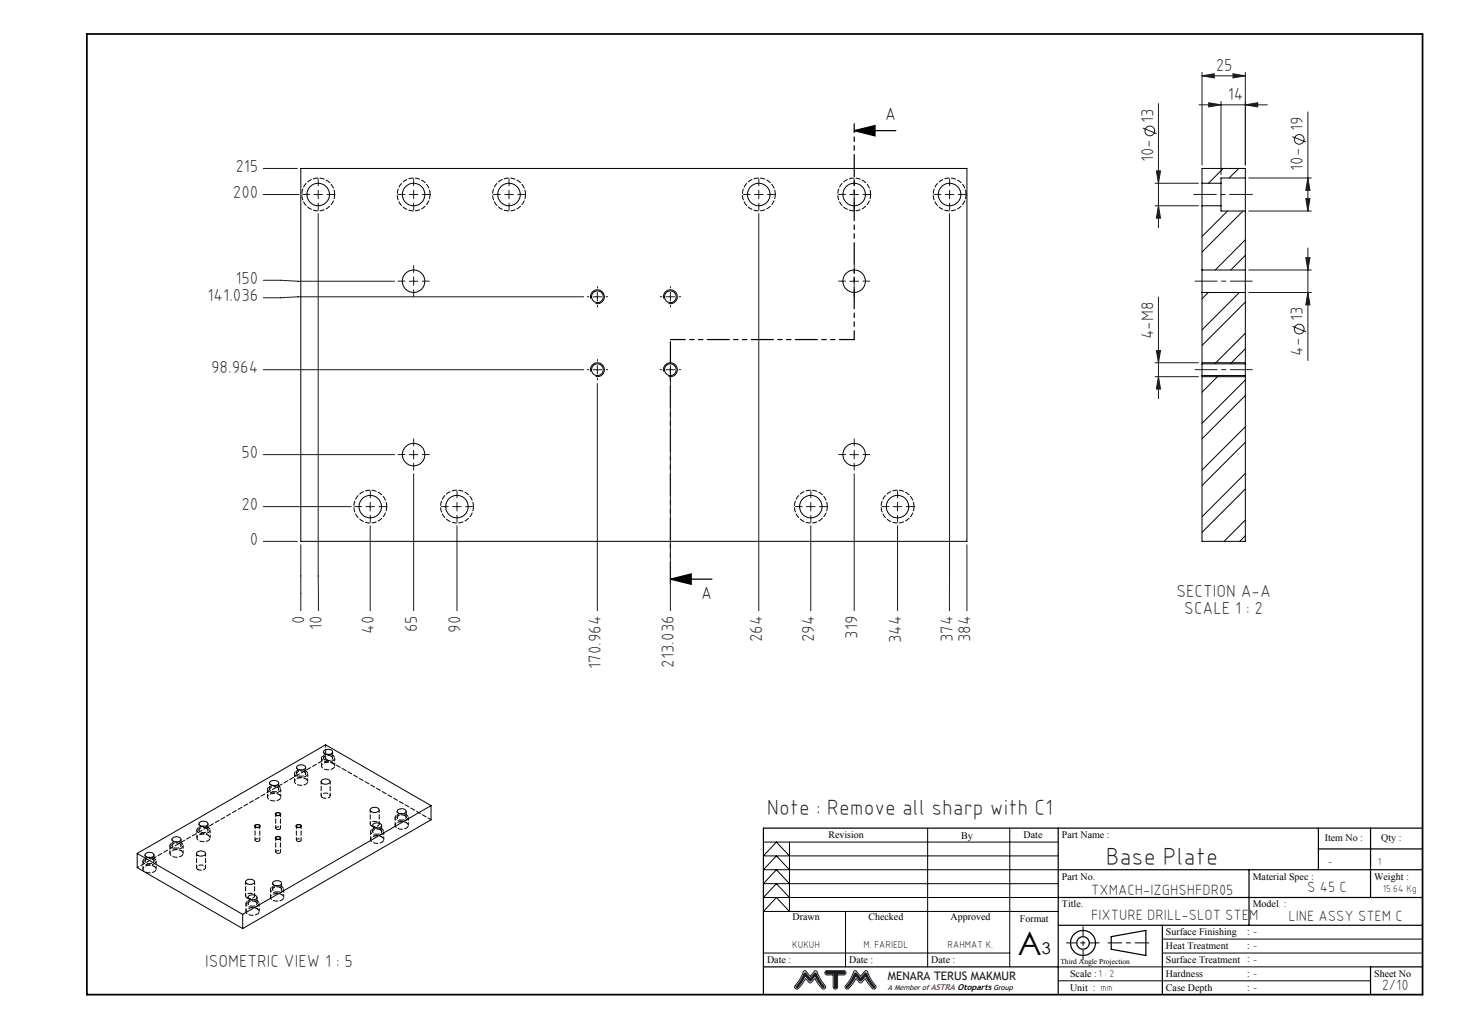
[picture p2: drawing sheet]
<svg xmlns="http://www.w3.org/2000/svg" width="420mm" height="297mm" viewBox="0 0 420 297" stroke-linecap="round" stroke-linejoin="round" font-family="sans-serif">
<g fill="none" stroke="#000" stroke-width=".35">
<path d="M305 238.8v48M380 238.8v12M395.1 238.8v20M410.1 238.8h-190v48M305 250.8h105.1M305 258.8h105.1M360 250.8v16M380 244.8h30.1M220.1 278.8h84.9M305 266.8h105.1M320.3 270.1l10-1.8v7.2l-10-1.8zM335.1 266.8v20"/>
<path d="M410.1 278.8h-15v8"/>
<circle cx="312.2" cy="271.9" r="1.8"/>
<circle cx="312.2" cy="271.9" r="3.6"/>
</g>
<path d="M231.6 280.1l.6-.2 1.4 1.6 1.3-1.6 .5 .1a15.2 15.2 0 0 0 2.6 4.5l-.1 .4-.4 .3a1.07 1.07 0 0 1-1.1-.8l-1.5-2.1-1.1 1.1h-.4l-1.2-1.2a7.6 7.6 0 0 1-2.5 3l-.5-.3-.1-.5 1.7-2.5zM231.9 280.6h.3l1.3 1.5 1.3-1.5h.4l.9 1.9 1.5 1.9-.2 .4a8.9 8.9 0 0 1-2.4-3.3l-1.4 1.4-1.3-1.3-.2-.1a6.6 6.6 0 0 1-2.5 3.3l-.1-.3 1.5-2zM238 280l5.2-.1a.62 .62 0 0 1 .6 .6 .62 .62 0 0 1-.6 .6h-1.8v3.5a.64 .64 0 0 1-.6 .6 .64 .64 0 0 1-.6-.6v-3.5h-2l-.4-.5zM238.3 280.3h5l.2 .3-.3 .1h-2.2v4l-.2 .1-.2-.1v-4h-2.2l-.2-.2zM244.1 284.7v.1M246.2 280l.5-.1 1.4 1.6 1.3-1.6 .5 .1a15.2 15.2 0 0 0 2.7 4.5l-.2 .4-.3 .3a1.07 1.07 0 0 1-1.2-.8l-1.5-2.2-1.2 1.2h-.4l-1-1.2a7.6 7.6 0 0 1-2.6 3l-.5-.3v-.6l1.4-1.9zM246.3 280.7l.5-.1 1.3 1.5 1.3-1.5h.4l.8 1.9 1.5 1.9-.1 .4a8.9 8.9 0 0 1-2.5-3.3l-1.4 1.4-1.5-1.4a6.6 6.6 0 0 1-2.4 3.3l-.1-.4 1.4-1.9z" fill="none" stroke="#191924" stroke-width=".29"/>
<path d="M307.4 271.9h9.4" fill="none" stroke="#000" stroke-width=".29" stroke-dasharray="15.2 1.3 1.3 1.3" stroke-dashoffset="12.5"/>
<path d="M312.2 276.8v-9.6" fill="none" stroke="#000" stroke-width=".29" stroke-dasharray="15.2 1.3 1.3 1.3" stroke-dashoffset="12.4"/>
<path d="M319.4 271.9h11.8" fill="none" stroke="#000" stroke-width=".29" stroke-dasharray="15.2 1.3 1.3 1.3" stroke-dashoffset="11.3"/>
<path d="M25 9.8h385.1v277h-385.1z" fill="none" stroke="#000" stroke-width=".5"/>
<g fill="none" stroke="#000" stroke-width=".29">
<path d="M267.4 238.8v40M291.1 238.8v40M220.1 242.8h84.9M227.6 250.8l-3.8-4-3.7 4h84.9M227.6 242.8v20l-3.8-4-3.7 4h84.9M227.6 258.8l-3.8-4-3.7 4h84.9M227.6 254.8l-3.8-4-3.7 4h84.9M227.6 246.8l-3.8-4-3.7 4h84.9M220.1 274.8h71M243.7 262.8v16M305 278.8h90.1M335.1 274.8h75"/>
<path d="M335.1 270.8h75M305 282.8h90.1"/>
</g>
<path d="M238.2 280.4l.1 .3h2.3v4l.2 .1 .2-.1v-4h2.3l.2-.1-.2-.3zM246.3 280.6l-1 2.2-1.3 1.7 .2 .3h.2l1-1.2 1.2-2.1h.2l1.2 1.4 1.6-1.4 1.9 2.9 .3 .4 .3-.1-1.4-2.1-.9-2h-.4l-1.3 1.5-1.4-1.5zM231.9 280.6h.4l1.2 1.5 1.4-1.5h.3l1 2 1.4 2.1-.3 .1-.4-.4-1.9-2.9h-.2l-1.2 1.4-.3-.1-1-1.2-.2-.1-1 1.8-1.2 1.5h-.3l-.1-.4 1.3-1.6z" fill-rule="evenodd" fill="#191924"/>
<g fill="none" stroke="#191924" stroke-width=".29">
<path d="M329.5 36.9l3.9 1.7M333.9 29.8v35.9M345.6 30.2h19.7M346.5 21.9l3.5-.6v1.2zM346.5 20.9v26.7M346.5 21.9h12.5M348.4 29.6l3.6 .6-3.6 .6zM352 29.2v21.1M355.4 21.3l3.6 .6-3.6 .6zM359 30.2l3.5-.6v1.2zM359 20.9v26.7M372.5 39.4l4 1.6"/>
<path d="M377 32.3v28.6M75.9 56.1h10.3M75.9 48.6h9.8M90.5 56.1h2.5M91.7 54.9v2.4M118 56.1h2.5M119.2 54.9v2.4M145.5 56.1h2.5M146.7 54.9v2.4M217.5 56.1h2.5M218.7 54.9v2.4M245 56.1h2.5"/>
<path d="M246.2 54.9v2.4M272.5 56.1h2.5M273.7 54.9v2.4M333 52.8h12.5M333 59.3h12.5M333.3 49.3h1.2l-.6 3.5zM333.9 59.3l.6 3.6h-1.2zM360 51.3h18M376.4 57.3h1.2l-.6 3.6zM377 51.3l.6 3.6h-1.2zM91.7 61.6l.1 114.5M119.2 79.8v2.5"/>
<path d="M218.7 61.6v114.5M246.2 79.8v2.5M273.7 61.6v114.5M360 60.9h18M360 77.9h18M376.4 74.3h1.2l-.6 3.6zM377 71.5v32.5M75.9 80.8l10 .3h27.8M118 81.1h2.5M168.2 85.6h-82.3l-10 .3M171 85.6h2.5M172.2 84.3v2.5"/>
<path d="M192 85.6h2.5M193.3 84.3v2.5M245 81.1h2.5M333.9 85.7v29.3M360 84.3h18M372.5 94.1l4 1.6M377 84.3l.6 3.6h-1.2zM75.9 106.6h92.3M171 106.6h2.5M172.2 105.4v2.4M172.2 110.6v65.5M192 106.6h2.5"/>
<path d="M193.3 105.4v70.7M333 108.6h12.5M333 104.6h12.5M333.3 101.1h1.2l-.6 3.5zM333.9 108.6l.6 3.6h-1.2zM75.9 131.1h37.8M118 131.1h2.5M119.2 129.9v2.4M119.2 136.6v39.5M245 131.1h2.5M246.2 129.9v2.4M246.2 136.6v39.5"/>
<path d="M75.9 146.1h25.3M75.9 156.1h9.8M86.7 157.1v19M105.5 146.1h2.5M106.7 144.8v2.6M106.7 151.6v24.5M130.5 146.1h2.5M131.7 144.8v2.6M131.7 151.6v24.5M232.5 146.1h2.5M233.7 144.8v2.6M233.7 151.6v24.5"/>
<path d="M257.5 146.1h2.5M258.7 144.8v2.6M258.7 151.6v24.5M278.7 157.1v19"/>
<circle cx="331.4" cy="37.7" r="1.41"/>
<circle cx="374.5" cy="40.2" r="1.4"/>
<circle cx="374.5" cy="94.9" r="1.4"/>
</g>
<path d="M170.3 86.1a2 2 0 0 1 1.8-2.5 2 2 0 0 1 2.1 2.2 2 2 0 0 1-2.5 1.7M191.3 86.1a2 2 0 0 1 1.8-2.5 2 2 0 0 1 2.1 2.2 2 2 0 0 1-2.5 1.7M170.3 107.1a2 2 0 0 1 1.7-2.5 2 2 0 0 1 2.2 2.2 2 2 0 0 1-2.5 1.7M191.3 107.1a2 2 0 0 1 1.8-2.5 2 2 0 0 1 2.1 2.2 2 2 0 0 1-2.5 1.7M346.5 108.6h12.5M346.5 104.6h12.5M73.6 237.9a.89 .89 0 0 1 1.4 .4 .84 .84 0 0 1-.9 .4 .84 .84 0 0 1-.7-.6zM79.4 234.6a.92 .92 0 0 1 1.5 .2 .85 .85 0 0 1-.8 .4 .85 .85 0 0 1-.7-.6zM85.4 237.9a.93 .93 0 0 1 1.5 .4 .86 .86 0 0 1-.9 .4 .86 .86 0 0 1-.7-.6zM79.4 241.5a.92 .92 0 0 1 1.5 .2 .88 .88 0 0 1-.8 .4 .88 .88 0 0 1-.7-.6z" fill="none" stroke="#000" stroke-width=".29"/>
<path d="M246.2 37.7h12M246.2 37.7l6-1.5v3zM193.3 167h11.9M193.3 167l5.9-1.5v3z" fill="none" stroke="#000" stroke-width=".35"/>
<g fill="none" stroke="#191924" stroke-width=".29" stroke-dasharray="15.2 1.3 1.3 1.3">
<path d="M89.2 56.1h-2M91.7 53.6v-2M91.7 58.6v2M94.2 56.1h2M116.7 56.1h-2M119.2 53.6v-2M119.2 58.6v2M121.7 56.1h2M144.2 56.1h-2M146.7 53.6v-2M146.7 58.6v2M149.2 56.1h2"/>
<path d="M216.2 56.1h-2M218.7 53.6v-2M218.7 58.6v2M221.2 56.1h2M243.7 56.1h-2M246.2 53.6v-2M246.2 58.6v2M248.7 56.1h2M271.2 56.1h-2M273.7 53.6v-2M273.7 58.6v2M276.2 56.1h2"/>
<path d="M119.2 78.6v-2M246.2 78.6v-2M116.7 81.1h-2M119.2 83.6v2M121.7 81.1h2M169.7 85.6h-.4M172.2 83.1v-.5M172.2 88.1v.4M174.7 85.6h.5M190.8 85.6h-.5M193.3 83.1v-.5M193.3 88.1v.4"/>
<path d="M195.8 85.6h.4M243.7 81.1h-2M246.2 83.6v2M248.7 81.1h2M169.7 106.6h-.4M172.2 104.1v-.5M172.2 109.1v.4M174.7 106.6h.5M190.8 106.6h-.5M193.3 104.1v-.5M193.3 109.1v.4M195.8 106.6h.4"/>
<path d="M116.7 131.1h-2M119.2 128.6v-2M119.2 133.6v2M121.7 131.1h2M243.7 131.1h-2M246.2 128.6v-2M246.2 133.6v2M248.7 131.1h2M104.2 146.1h-2M106.7 143.6v-2M106.7 148.6v2M109.2 146.1h2"/>
<path d="M129.2 146.1h-2M131.7 143.6v-2M131.7 148.6v2M134.2 146.1h2M231.2 146.1h-2M233.7 143.6v-2M233.7 148.6v2M236.2 146.1h2M256.2 146.1h-2M258.7 143.6v-2M258.7 148.6v2M261.2 146.1h2"/>
</g>
<path d="M246.2 35.7v62.2" fill="none" stroke="#000" stroke-width=".35" stroke-dasharray="6.3 1.3 1.3 1.3 1.3 1.3" stroke-dashoffset="3.8"/>
<path d="M246.2 97.9h-52.9" fill="none" stroke="#000" stroke-width=".35" stroke-dasharray="6.3 1.3 1.3 1.3 1.3 1.3" stroke-dashoffset="2.1"/>
<path d="M193.3 97.9v71.1" fill="none" stroke="#000" stroke-width=".35" stroke-dasharray="6.3 1.3 1.3 1.3 1.3 1.3" stroke-dashoffset="-.6"/>
<path d="M344.1 56.1h16.9" fill="none" stroke="#191924" stroke-width=".29" stroke-dasharray="15.2 1.3 1.3 1.3" stroke-dashoffset="8.7"/>
<path d="M344.5 81.1h16.5M344.5 106.6h16.5" fill="none" stroke="#191924" stroke-width=".29" stroke-dasharray="15.2 1.3 1.3 1.3" stroke-dashoffset="8.9"/>
<path d="M246.2 37.7l6-1.5v3zM193.3 167l5.9-1.5v3z" fill="#000"/>
<g fill="#191924">
<path d="M346.5 21.9l3.5-.6v1.2zM355.4 21.3l3.6 .6-3.6 .6z"/>
<path d="M348.4 29.6l3.6 .6-3.6 .6zM359 30.2l3.5-.6v1.2z"/>
<path d="M333.9 108.6l.6 3.6h-1.2zM333.3 101.1h1.2l-.6 3.5z"/>
<path d="M377 51.3l.6 3.6h-1.2zM376.4 57.3h1.2l-.6 3.6zM333.3 49.3h1.2l-.6 3.5zM333.9 59.3l.6 3.6h-1.2zM376.4 74.3h1.2l-.6 3.6zM377 84.3l.6 3.6h-1.2z"/>
</g>
<g fill="none" stroke="#000" stroke-width=".29">
<path d="M86.7 48.6h192v107.5h-192zM346.5 52.8v6.5M346.5 59.3v18.6M346.5 59.3h5.5M346.5 52.8h5.5M352 52.8v6.5M352 59.3v1.6h7M352.6 48.6l-4.2 4.2M357.1 48.6l-2.8 2.7M359 51.3v9.6M359 51.3v-2.7h-12.5v4.2M359 51.3h-7v1.5"/>
<path d="M346.5 77.9v6.4M346.5 77.9h12.5M353.8 60.9l-7.3 7.3M358.3 60.9l-11.8 11.8M359 77.9v6.4M359 60.9v17M359 69.1l-8.7 8.8M359 73.6l-4.2 4.3M346.5 84.3v20.6M346.5 84.3h12.5M348.3 84.3l-1.8 1.8M357.3 84.3l-10.8 10.8"/>
<path d="M359 84.3v20.6M359 96.1l-8.8 8.8M359 87.1l-12.5 12.5M346.5 104.9v3.4M346.5 108.3v47.8h12.5v-47.8M346.5 108.3h12.5M346.5 104.9h12.5M346.8 108.3l-.3 .3M351.3 108.3l-4.8 4.8M359 104.9v3.4M359 100.6l-4.4 4.3M359 109.6l-12.5 12.5"/>
<path d="M359 114l-12.5 12.5M359 123l-12.5 12.5M359 136.5l-12.5 12.5M359 127.5l-12.5 12.5M359 150l-6.2 6.1M359 141l-12.5 12.5M359 154.5l-1.6 1.6M93.5 216.4a1.63 1.63 0 0 1 2.3 .4 1.44 1.44 0 0 1-1.3 .8 1.44 1.44 0 0 1-1.2-.9zM57.6 237.1a1.63 1.63 0 0 1 2.3 .5 1.42 1.42 0 0 1-1.3 .7 1.42 1.42 0 0 1-1.2-.9zM73.6 238a.69 .69 0 0 1 .7-.2 .69 .69 0 0 1 .5 .5 .64 .64 0 0 1-.7 .3 .64 .64 0 0 1-.5-.6zM77.9 225.4a1.6 1.6 0 0 1 2.4 .4 1.48 1.48 0 0 1-2.6-.1zM79.6 234.6a.73 .73 0 0 1 1.2 .3 .66 .66 0 0 1-.8 .3 .66 .66 0 0 1-.4-.6z"/>
<path d="M85.5 238a.69 .69 0 0 1 .7-.2 .69 .69 0 0 1 .5 .5 .64 .64 0 0 1-.7 .3 .64 .64 0 0 1-.5-.6zM85.6 221a1.55 1.55 0 0 1 2.5 .3 1.57 1.57 0 0 1-2.6 .1zM92.8 224.9a1.63 1.63 0 0 1 2.3 .5 1.44 1.44 0 0 1-1.3 .7 1.44 1.44 0 0 1-1.2-.8zM106.8 233.3a1.55 1.55 0 0 1 2.5 .3 1.53 1.53 0 0 1-2.6 0zM107.5 237.7a1.61 1.61 0 0 1 2.5 .4 1.42 1.42 0 0 1-1.3 .7 1.42 1.42 0 0 1-1.3-.9zM114.7 233.5a1.39 1.39 0 0 1 2.4 .6 1.5 1.5 0 0 1-2.6-.2zM124.2 232.3l-30.3-17.5-54.4 31.3M124.2 232.3l-54.2 31.4M124.2 232.3v4.1l-54.2 31.4M39.5 246.1l30.5 17.6M39.5 246.1v4.1l30.5 17.6M42 246.1a1.56 1.56 0 0 1 2.4 .5 1.53 1.53 0 0 1-2.6 0z"/>
<path d="M49.8 241.6a1.39 1.39 0 0 1 2.3 .6 1.54 1.54 0 0 1-2.5-.3zM56.9 245.7a1.63 1.63 0 0 1 2.3 .4 1.42 1.42 0 0 1-1.3 .8 1.42 1.42 0 0 1-1.2-.9zM70.9 254a1.58 1.58 0 0 1 2.5 .3 1.51 1.51 0 0 1-2.6 0zM71.6 258.5a1.55 1.55 0 0 1 2.5 .3 1.53 1.53 0 0 1-2.6 0zM78.6 254.4a1.62 1.62 0 0 1 2.6 .3 1.45 1.45 0 0 1-1.4 .7 1.45 1.45 0 0 1-1.2-.8zM79.6 241.4a.59 .59 0 0 1 .7-.3 .59 .59 0 0 1 .3 .8 .64 .64 0 0 1-.7 .1 .64 .64 0 0 1-.3-.6zM70 263.7v4.1"/>
<circle cx="91.7" cy="56.1" r="3.3"/>
<circle cx="119.2" cy="56.1" r="3.3"/>
<circle cx="146.7" cy="56.1" r="3.3"/>
<circle cx="218.7" cy="56.1" r="3.3"/>
<circle cx="246.2" cy="56.1" r="3.3"/>
<circle cx="273.7" cy="56.1" r="3.3"/>
<circle cx="119.2" cy="81.1" r="3.3"/>
<circle cx="172.2" cy="85.6" r="1.71"/>
<circle cx="193.3" cy="85.6" r="1.69"/>
<circle cx="246.2" cy="81.1" r="3.3"/>
<circle cx="172.2" cy="106.6" r="1.7"/>
<circle cx="193.2" cy="106.6" r="1.69"/>
<circle cx="119.2" cy="131.1" r="3.3"/>
<circle cx="246.2" cy="131.1" r="3.3"/>
<circle cx="106.7" cy="146.1" r="3.3"/>
<circle cx="131.7" cy="146.1" r="3.3"/>
<circle cx="233.7" cy="146.1" r="3.3"/>
<circle cx="258.7" cy="146.1" r="3.3"/>
</g>
<path d="M96.5 56.1a4.7 4.7 0 0 1-6.9 4.2 4.7 4.7 0 0 1-.8-8 4.7 4.7 0 0 1 7.6 2.8l.1 1M124 56.1a4.7 4.7 0 0 1-6.9 4.2 4.7 4.7 0 0 1-.8-8 4.7 4.7 0 0 1 7.6 2.8l.1 1M151.5 56.1a4.7 4.7 0 0 1-6.9 4.2 4.7 4.7 0 0 1-.8-8 4.7 4.7 0 0 1 7.6 2.8l.1 1M223.5 56.1a4.7 4.7 0 0 1-6.9 4.2 4.7 4.7 0 0 1-.8-8 4.7 4.7 0 0 1 7.6 2.8l.1 1M251 56.1a4.7 4.7 0 0 1-6.9 4.2 4.7 4.7 0 0 1-.8-8 4.7 4.7 0 0 1 7.6 2.8l.1 1M278.5 56.1a4.7 4.7 0 0 1-6.9 4.2 4.7 4.7 0 0 1-.8-8 4.7 4.7 0 0 1 7.6 2.8l.1 1M111.5 146.1a4.7 4.7 0 0 1-6.9 4.2 4.7 4.7 0 0 1-.8-8 4.7 4.7 0 0 1 7.6 2.8l.1 1M136.5 146.1a4.7 4.7 0 0 1-6.9 4.2 4.7 4.7 0 0 1-.8-8 4.7 4.7 0 0 1 7.6 2.8l.1 1M238.5 146.1a4.7 4.7 0 0 1-6.9 4.2 4.7 4.7 0 0 1-.8-8 4.7 4.7 0 0 1 7.6 2.8l.1 1M263.5 146.1a4.7 4.7 0 0 1-6.9 4.2 4.7 4.7 0 0 1-.8-8 4.7 4.7 0 0 1 7.6 2.8l.1 1" fill="none" stroke="#000" stroke-width=".29" stroke-dasharray="1.3 .6"/>
<g fill="none" stroke="#000" stroke-width=".29" stroke-dasharray="1.3 .6" stroke-dashoffset=".2">
<path d="M95.5 218a.69 .69 0 0 1 .3 1 .69 .69 0 0 1-.9 .3 1.15 1.15 0 0 1-1.6-.9 1.72 1.72 0 0 1 2.2-.4M59.6 238.8a.69 .69 0 0 1 .3 .9 .69 .69 0 0 1-.9 .3 1.15 1.15 0 0 1-1.6-.9 1.72 1.72 0 0 1 2.2-.3M79.9 227a.69 .69 0 0 1 .4 .9 .69 .69 0 0 1-.9 .4 1.15 1.15 0 0 1-1.6-.9 1.72 1.72 0 0 1 2.1-.4M87.7 222.5a.69 .69 0 0 1 .3 .9 .69 .69 0 0 1-.9 .4 1.15 1.15 0 0 1-1.5-.9 1.72 1.72 0 0 1 2.1-.4M93 230a1.42 1.42 0 0 0 2.2-.7 1.53 1.53 0 0 0-2.6 .2l.4 .5M107.1 238.1a1.42 1.42 0 0 0 2.2-.6 1.53 1.53 0 0 0-2.6 .2l.4 .4M109.6 239.3a.69 .69 0 0 1 .3 .9 .69 .69 0 0 1-.8 .3 1.15 1.15 0 0 1-1.6-.9 1.72 1.72 0 0 1 2.1-.3M116.7 235.2a.69 .69 0 0 1 .3 .9 .69 .69 0 0 1-.9 .3 1.15 1.15 0 0 1-1.6-.9 1.72 1.72 0 0 1 2.2-.3M124.3 236.4l-30.4-17.6M44 247.8a.69 .69 0 0 1 .3 .9 .69 .69 0 0 1-.9 .3 1.15 1.15 0 0 1-1.5-.9 1.72 1.72 0 0 1 2.1-.3M51.8 243.3a.69 .69 0 0 1 .3 .9 .69 .69 0 0 1-.9 .3 1.15 1.15 0 0 1-1.6-.9 1.72 1.72 0 0 1 2.2-.3M57 250.7a1.42 1.42 0 0 0 2.2-.7 1.53 1.53 0 0 0-2.5 .2l.3 .5"/>
<path d="M71.2 258.9a1.42 1.42 0 0 0 2.2-.7 1.53 1.53 0 0 0-2.6 .2l.4 .5M80.8 255.9a.69 .69 0 0 1 .3 .9 .69 .69 0 0 1-.9 .4 1.15 1.15 0 0 1-1.6-.9 1.72 1.72 0 0 1 2.2-.4M73.7 260a.69 .69 0 0 1 .3 .9 .69 .69 0 0 1-.9 .4 1.15 1.15 0 0 1-1.5-1 1.72 1.72 0 0 1 2.1-.3"/>
</g>
<g fill="none" stroke="#000" stroke-width=".29" stroke-dasharray="1.3 .6" stroke-dashoffset=".6">
<path d="M95.9 217.8a.95 .95 0 0 1 .5 1.2 .95 .95 0 0 1-1.1 .6 2.03 2.03 0 0 1-2.6-1 2.27 2.27 0 0 1 3.2-.8M60 238.5a.95 .95 0 0 1 .5 1.2 .95 .95 0 0 1-1.1 .6 2.03 2.03 0 0 1-2.6-1 2.27 2.27 0 0 1 3.2-.8M80.4 226.8a.95 .95 0 0 1 .4 1.1 .95 .95 0 0 1-1 .7 2.03 2.03 0 0 1-2.7-1 2.27 2.27 0 0 1 3.3-.8M80.4 229.1a.95 .95 0 0 1 .4 1.1 .95 .95 0 0 1-1 .7 2.03 2.03 0 0 1-2.7-1.1 2.27 2.27 0 0 1 3.3-.7M88.2 222.3a.95 .95 0 0 1 .4 1.2 .95 .95 0 0 1-1.1 .6 2.03 2.03 0 0 1-2.6-1 2.27 2.27 0 0 1 3.3-.8M88.2 224.6a.95 .95 0 0 1 .4 1.1 .95 .95 0 0 1-1.1 .7 2.03 2.03 0 0 1-2.6-1 2.27 2.27 0 0 1 3.3-.8M95.9 220.1a.95 .95 0 0 1 .5 1.2 .95 .95 0 0 1-1.1 .6 2.03 2.03 0 0 1-2.6-1 2.27 2.27 0 0 1 3.2-.8M110.1 239a.95 .95 0 0 1 .4 1.2 .95 .95 0 0 1-1 .6 2.03 2.03 0 0 1-2.7-1 2.27 2.27 0 0 1 3.3-.8M117.1 234.9a.95 .95 0 0 1 .5 1.2 .95 .95 0 0 1-1.1 .6 2.03 2.03 0 0 1-2.6-1 2.27 2.27 0 0 1 3.2-.8M117.1 237.2a.95 .95 0 0 1 .5 1.2 .95 .95 0 0 1-1.1 .6 2.03 2.03 0 0 1-2.6-1 2.27 2.27 0 0 1 3.2-.8M44.5 247.5a.95 .95 0 0 1 .4 1.2 .95 .95 0 0 1-1.1 .6 2.03 2.03 0 0 1-2.6-1 2.27 2.27 0 0 1 3.3-.8M44.5 249.8a.95 .95 0 0 1 .4 1.2 .95 .95 0 0 1-1.1 .6 2.03 2.03 0 0 1-2.6-1 2.27 2.27 0 0 1 3.3-.8"/>
<path d="M52.2 243a.95 .95 0 0 1 .5 1.2 .95 .95 0 0 1-1.1 .6 2.03 2.03 0 0 1-2.6-1 2.27 2.27 0 0 1 3.2-.8M52.2 245.3a.95 .95 0 0 1 .5 1.2 .95 .95 0 0 1-1.1 .6 2.03 2.03 0 0 1-2.6-1 2.27 2.27 0 0 1 3.2-.8M60 240.8a.95 .95 0 0 1 .5 1.2 .95 .95 0 0 1-1.1 .6 2.03 2.03 0 0 1-2.6-1 2.27 2.27 0 0 1 3.2-.8M74.1 259.8a.95 .95 0 0 1 .5 1.1 .95 .95 0 0 1-1.1 .7 2.03 2.03 0 0 1-2.6-1.1 2.27 2.27 0 0 1 3.2-.7M81.2 255.7a.95 .95 0 0 1 .5 1.2 .95 .95 0 0 1-1.1 .6 2.03 2.03 0 0 1-2.6-1 2.27 2.27 0 0 1 3.2-.8M81.2 258a.95 .95 0 0 1 .5 1.1 .95 .95 0 0 1-1.1 .7 2.03 2.03 0 0 1-2.6-1.1 2.27 2.27 0 0 1 3.2-.7M110.1 241.3a.95 .95 0 0 1 .4 1.2 .95 .95 0 0 1-1 .6 2.03 2.03 0 0 1-2.7-1 2.27 2.27 0 0 1 3.3-.8M74.1 262.1a.95 .95 0 0 1 .5 1.1 .95 .95 0 0 1-1.1 .6 2.03 2.03 0 0 1-2.6-1 2.27 2.27 0 0 1 3.2-.7"/>
</g>
<path d="M93.9 218.8l-54.3 31.4" fill="none" stroke="#000" stroke-width=".29" stroke-dasharray="1.3 .6" stroke-dashoffset=".7"/>
<path d="M79.7 239.1a.6 .6 0 0 0 .7 .1 .6 .6 0 0 0 .3-.6 .68 .68 0 0 0-.7-.2 .68 .68 0 0 0-.5 .6l.2 .1M73.7 242.5a.6 .6 0 0 0 .7 .2 .6 .6 0 0 0 .4-.7 .68 .68 0 0 0-.7-.1 .68 .68 0 0 0-.5 .5l.1 .1M79.7 246a.6 .6 0 0 0 .7 .1 .6 .6 0 0 0 .3-.6 .68 .68 0 0 0-.7-.2 .68 .68 0 0 0-.5 .6l.2 .1M85.6 242.5a.6 .6 0 0 0 .7 .2 .6 .6 0 0 0 .4-.7 .68 .68 0 0 0-.7-.1 .68 .68 0 0 0-.5 .5l.1 .1" fill="none" stroke="#000" stroke-width=".29" stroke-dasharray="1.3 .6" stroke-dashoffset="-.1"/>
<g fill="none" stroke="#000" stroke-width=".29" stroke-dasharray="1.3 .6" stroke-dashoffset=".5">
<path d="M93.9 214.7v4.1M73.5 238.2v4.1M79.5 234.7v4.1M80.8 238.8v-4.1M85.4 238.2v4.1M92.6 225.4v4M95.2 229.4v-4M106.7 233.5v4.1M109.3 237.6v-4.1M56.7 246.1v4.1M59.3 250.2v-4.1M70.8 254.3v4"/>
<path d="M73.4 258.3v-4M74.9 242.3v-4.1M79.5 241.6v4.1M80.8 245.7v-4.1M86.8 242.3v-4.1"/>
</g>
<g fill="none" stroke="#000" stroke-width=".29" stroke-dasharray="1.3 .6" stroke-dashoffset=".9">
<path d="M93.3 216.8v1.8M95.9 218.6v-1.8M57.4 237.5v1.8M60 239.3v-1.8M77.7 225.8v1.8M80.3 227.6v-1.8M85.5 221.3v1.8M88.1 223.1v-1.8M107.4 238v1.8M110 239.8v-1.8M114.5 233.9v1.8M117.1 235.7v-1.8"/>
<path d="M41.8 246.5v1.8M44.4 248.3v-1.8M49.6 242v1.8M52.2 243.8v-1.8M71.5 258.7v1.8M78.6 254.7v1.8M81.2 256.5v-1.8M74.1 260.5v-1.8"/>
</g>
<g fill="none" stroke="#000" stroke-width=".29" stroke-dasharray="1.3 .6" stroke-dashoffset=".4">
<path d="M92.7 218.6v2.3M56.8 239.3v2.3M77.1 227.6v2.2M80.9 229.8v-2.2M84.9 223.1v2.3M88.7 225.4v-2.3M96.5 220.9v-2.3M106.8 239.8v2.3M113.9 235.7v2.3M117.7 238v-2.3M41.2 248.3v2.3M45 250.6v-2.3"/>
<path d="M49 243.8v2.3M52.8 246.1v-2.3M60.6 241.6v-2.3M78 256.5v2.2M81.8 258.7v-2.2M110.6 242.1v-2.3M70.9 260.5v2.3M74.7 262.8v-2.3"/>
</g>
<text font-size="9.3" x="293.4" y="275.2">A</text>
<text font-size="7.1" fill="#191924" x="318.7" y="249.3">Base Plate</text>
<text font-size="6.3" fill="#191924" x="221" y="235.1">Note : Remove all sharp with C1</text>
<g font-size="5" fill="#191924">
<text x="350.5" y="20.4">25</text>
<text x="353.9" y="28.7">14</text>
<text x="332.5" y="35.4" transform="rotate(-90 332.5 35.4)">13</text>
<text x="375.5" y="37.9" transform="rotate(-90 375.5 37.9)">19</text>
<text x="332.5" y="46.8" transform="rotate(-90 332.5 46.8)">10-</text>
<text x="67.9" y="49.6">215</text>
<text x="375.5" y="49.2" transform="rotate(-90 375.5 49.2)">10-</text>
<text x="67.2" y="57.1">200</text>
<text x="67.9" y="81.8">150</text>
<text x="59.8" y="86.8">141.036</text>
<text x="375.5" y="92.6" transform="rotate(-90 375.5 92.6)">13</text>
<text x="332.5" y="97.9" transform="rotate(-90 332.5 97.9)">4-M8</text>
<text x="60.8" y="107.6">98.964</text>
<text x="375.5" y="102.6" transform="rotate(-90 375.5 102.6)">4-</text>
<text x="69.6" y="132.1">50</text>
<text x="69.6" y="147.1">20</text>
<text x="72.1" y="157.1">0</text>
<text x="339.1" y="172.1">SECTION A-A</text>
<text x="87.7" y="179.9" transform="rotate(-90 87.7 179.9)">0</text>
<text x="341.4" y="177.1">SCALE 1 : 2</text>
<text x="92.8" y="181.7" transform="rotate(-90 92.8 181.7)">10</text>
<text x="107.7" y="182.7" transform="rotate(-90 107.7 182.7)">40</text>
<text x="120.2" y="182.4" transform="rotate(-90 120.2 182.4)">65</text>
<text x="132.7" y="182.4" transform="rotate(-90 132.7 182.4)">90</text>
<text x="219.7" y="185.2" transform="rotate(-90 219.7 185.2)">264</text>
<text x="234.7" y="185.2" transform="rotate(-90 234.7 185.2)">294</text>
<text x="247.2" y="184.1" transform="rotate(-90 247.2 184.1)">319</text>
<text x="259.7" y="185.5" transform="rotate(-90 259.7 185.5)">344</text>
<text x="274.7" y="185.2" transform="rotate(-90 274.7 185.2)">374</text>
<text x="279.7" y="185.2" transform="rotate(-90 279.7 185.2)">384</text>
<text x="173.2" y="192.9" transform="rotate(-90 173.2 192.9)">170.964</text>
<text x="194.3" y="192.5" transform="rotate(-90 194.3 192.5)">213.036</text>
<text x="59.1" y="279">ISOMETRIC VIEW 1 : 5</text>
</g>
<g font-size="5">
<text x="255.1" y="34.6">A</text>
<text x="202.1" y="172.6">A</text>
</g>
<text font-size="4.7" x="300.3" y="275.2">3</text>
<g font-size="4.3" fill="#191924">
<text x="314.6" y="258">TXMACH-IZGHSHFDR05</text>
<text x="376.8" y="257.1">S 45 C</text>
<text x="314.6" y="265.3">FIXTURE DRILL-SLOT STEM</text>
<text x="371.4" y="265.6">LINE ASSY STEM C</text>
<text x="398.3" y="285.4">2/10</text>
</g>
<text font-size="3.4" fill="#191924" x="255.9" y="282.6">MENARA TERUS MAKMUR</text>
<g font-size="2.9">
<text x="238.8" y="241.5">Revision</text>
<text x="277.1" y="241.9">By</text>
<text x="295.1" y="241.5">Date</text>
<text x="306.1" y="241.6">Part Name :</text>
<text x="381.9" y="242.4">Item No :</text>
<text x="398.2" y="242.4">Qty :</text>
<text x="306.1" y="253.6">Part No.</text>
<text x="361.1" y="253.6">Material Spec :</text>
<text x="396.1" y="253.6">Weight :</text>
<text x="306.1" y="261.6">Title.</text>
<text x="361.1" y="261.6">Model :</text>
<text x="228.5" y="265.3">Drawn</text>
<text x="250.3" y="265.3">Checked</text>
<text x="274" y="265.3">Approved</text>
<text x="294" y="265.9">Format</text>
<text x="336.1" y="269.6">Surface Finishing</text>
<text x="228.4" y="273.5">KUKUH</text>
<text x="248.9" y="273.5">M. FARIEDL</text>
<text x="273.2" y="273.5">RAHMAT K.</text>
<text x="336.1" y="273.6">Heat Treatment</text>
<text x="221.1" y="277.6">Date :</text>
<text x="244.8" y="277.6">Date :</text>
<text x="268.4" y="277.6">Date :</text>
<text x="308.5" y="281.6">Scale :1 : 2</text>
<text x="336.1" y="281.6">Hardness</text>
<text x="336.1" y="277.6">Surface Treatment</text>
<text x="396.1" y="281.6">Sheet No</text>
<text x="308.5" y="285.6">Unit : mm</text>
<text x="336.1" y="285.6">Case Depth</text>
</g>
<g font-size="2.9" fill="#191924">
<text x="382.8" y="249.3">-</text>
<text x="397.2" y="249.3">1</text>
<text x="398.6" y="257.1">15.64 Kg</text>
</g>
<g font-size="2.7" fill="#191924">
<text x="359.5" y="269.7">: -</text>
<text x="359.5" y="273.7">: -</text>
<text x="359.5" y="277.5">: -</text>
<text x="359.5" y="281.7">: -</text>
<text x="359.5" y="285.7">: -</text>
</g>
<text font-size="2.2" x="305.7" y="278">Third Angle Projection</text>
<text font-size="2.1" fill="#191924" x="256" y="285.4">A Member of ASTRA Otoparts Group</text>
</svg>
